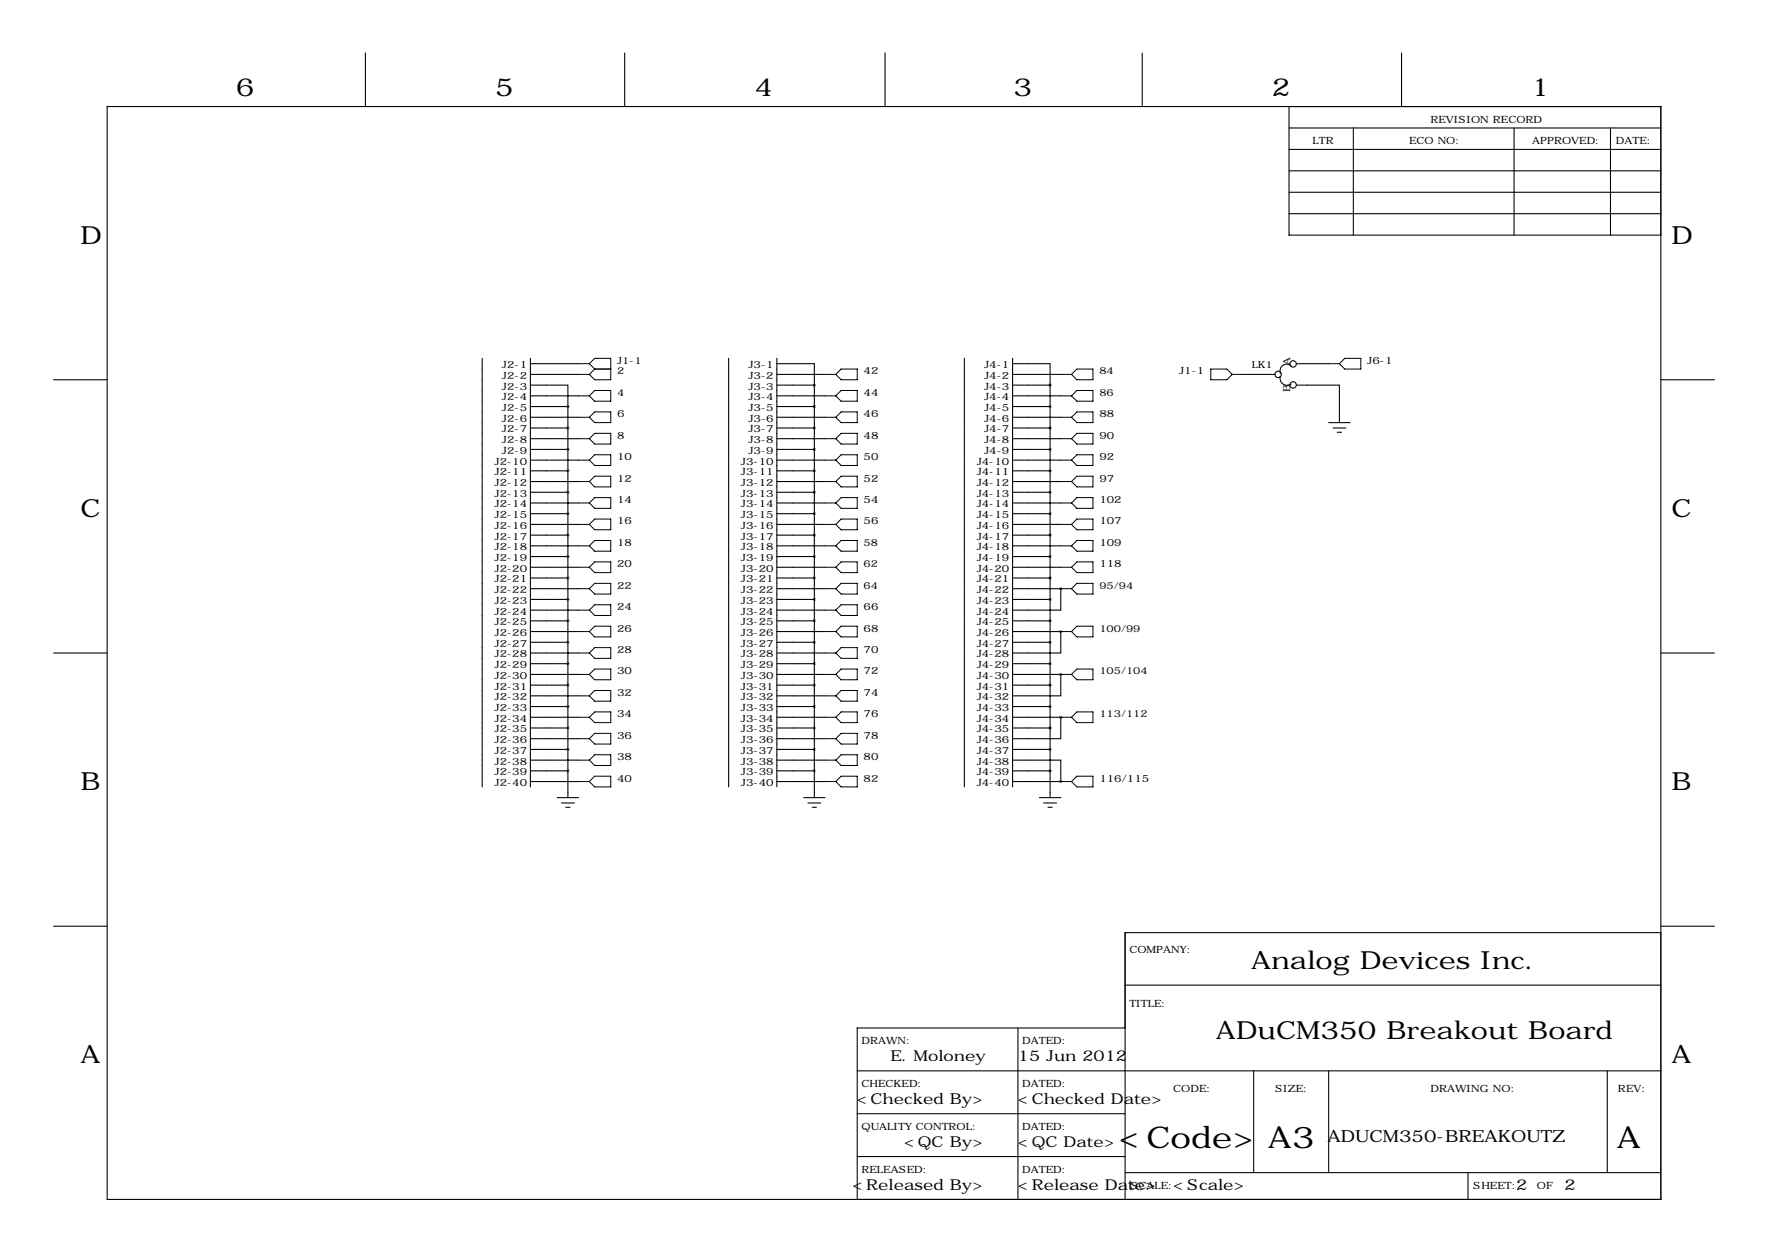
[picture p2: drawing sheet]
<svg xmlns="http://www.w3.org/2000/svg" width="419mm" height="297mm" viewBox="0 0 419 297" stroke-linecap="round" stroke-linejoin="round" font-family="sans-serif">
<g fill="none" stroke="#000" stroke-width=".25">
<path d="M86.6 12.6v12.7M148.1 12.6v12.7M209.8 12.6v12.7M270.8 12.6v12.7M332.2 12.6v12.7M25.4 25.3h368.3v259h-368.3zM305.6 30.3h88.1M305.6 35.4h88.1M305.6 25.3v30.4h88.1M320.8 30.3v25.4M358.9 30.3v25.4M381.8 30.3v25.4"/>
<path d="M305.6 40.5h88.1M305.6 45.6h88.1M305.6 50.7h88.1M12.7 90h12.7M114.3 84.9v101.6M125.7 91.3h8.9v5.1M125.7 84.9v101.6M125.7 86.2h11.5M125.7 88.8h11.5M125.7 93.8h11.5M125.7 96.4h8.9M125.7 98.9h11.5"/>
<path d="M134.6 96.4v92.7M172.7 84.9v101.6M184.1 86.2h8.9v5.1M184.1 88.8h11.5M184.1 91.3h8.9M184.1 93.8h11.5M184.1 96.4h8.9M184.1 98.9h11.5M184.1 84.9v101.6M193 91.3v97.8M228.6 84.9v101.6M240 86.2h8.9v5.1"/>
<path d="M240 88.8h11.5M240 91.3h8.9M240 93.8h11.5M240 96.4h8.9M240 98.9h11.5M240 84.9v101.6M248.9 91.3v97.8M294.6 88.8h7.7M303.5 89.2a1.68 1.68 0 0 0 .6 1.8 1.68 1.68 0 0 0 1.9 .1M306.1 86.8a1.57 1.57 0 0 0-2-.2 1.57 1.57 0 0 0-.5 1.9M307.3 91.3h10.2v8.9M307.3 86.2h7.7"/>
<path d="M393.7 90h12.7M125.7 101.5h8.9M125.7 104h11.5M125.7 106.5h8.9M125.7 109.1h11.5M125.7 111.6h8.9M125.7 114.2h11.5M125.7 116.7h8.9M125.7 119.2h11.5M184.1 101.5h8.9M184.1 104h11.5M184.1 106.5h8.9"/>
<path d="M184.1 109.1h11.5M184.1 111.6h8.9M184.1 114.2h11.5M184.1 116.7h8.9M184.1 119.2h11.5M240 101.5h8.9M240 104h11.5M240 106.5h8.9M240 109.1h11.5M240 111.6h8.9M240 114.2h11.5M240 116.7h8.9"/>
<path d="M240 119.2h11.5M315 100.2h5M316 101.5h3M317 102.5h1M125.7 121.8h8.9M125.7 124.3h11.5M125.7 126.9h8.9M125.7 129.4h11.5M125.7 131.9h8.9M125.7 134.5h11.5M125.7 137h8.9M125.7 139.6h11.5"/>
<path d="M184.1 121.8h8.9M184.1 124.3h11.5M184.1 126.9h8.9M184.1 129.4h11.5M184.1 131.9h8.9M184.1 134.5h11.5M184.1 137h8.9M184.1 139.6h11.5M240 139.6h11.5M240 121.8h8.9M240 124.3h11.5M240 126.9h8.9"/>
<path d="M240 129.4h11.5M240 131.9h8.9M240 134.5h11.5M240 137h8.9M251.5 139.6h.1M251.5 139.6v5h-11.5M12.7 154.8h12.7M125.7 154.8h11.5M125.7 142.1h8.9M125.7 144.6h11.5M125.7 147.2h8.9M125.7 149.7h11.5"/>
<path d="M125.7 152.3h8.9M125.7 157.3h8.9M125.7 159.9h11.5M184.1 154.8h11.5M184.1 142.1h8.9M184.1 144.6h11.5M184.1 147.2h8.9M184.1 149.7h11.5M184.1 152.3h8.9M184.1 157.3h8.9M184.1 159.9h11.5M240 142.1h8.9"/>
<path d="M240 147.2h8.9M240 149.7h11.5M240 152.3h8.9M240 157.3h8.9M240 159.9h11.5M251.5 159.9h.1M251.5 159.9v5.1h-11.5M251.5 149.7h.1M251.5 149.7v5.1h-11.5M393.7 154.8h12.7M125.7 162.4h8.9M125.7 165h11.5"/>
<path d="M125.7 167.5h8.9M125.7 170h11.5M125.7 172.6h8.9M125.7 175.1h11.5M125.7 177.7h8.9M184.1 162.4h8.9M184.1 165h11.5M184.1 167.5h8.9M184.1 170h11.5M184.1 172.6h8.9M184.1 175.1h11.5M184.1 177.7h8.9"/>
<path d="M240 162.4h8.9M240 167.5h8.9M240 170h11.5M240 172.6h8.9M240 177.7h8.9M251.5 170h.1M251.5 170v5.1h-11.5M125.7 180.2h11.5M125.7 182.7h8.9M125.7 185.3h11.5M132.1 189.1h5.1M133.1 190.4h3"/>
<path d="M134.1 191.4h1M184.1 180.2h11.5M184.1 182.7h8.9M184.1 185.3h11.5M190.5 189.1h5.1M191.5 190.4h3.1M192.5 191.4h1M240 180.2h11.5v5.1M240 182.7h8.9M240 185.3h11.5M246.4 189.1h5.1M247.4 190.4h3"/>
<path d="M248.4 191.4h1M251.5 185.3h.1M12.7 219.6h12.7M393.7 219.6h12.7M266.7 233.5h127M393.7 221.1h-127v63.2M203.2 253.9h190.5M241.3 243.7v40.6M266.7 243.7h-63.5v40.6M297.2 253.9v24.1M315 253.9v24.1M381 253.9v24.1"/>
<path d="M203.2 264h63.5M203.2 274.2h63.5M266.7 278h127M348 278v6.3"/>
<circle cx="303" cy="88.8" r=".76"/>
<circle cx="306.5" cy="91.2" r=".76"/>
<circle cx="306.5" cy="86.3" r=".76"/>
</g>
<g fill="none" stroke="#000" stroke-width=".24">
<path d="M137.2 98.9h2.5M137.2 88.8h2.5M137.2 93.8h2.5M137.2 86.2h2.5M139.7 86.2l1.3-1.3h3.8v5.1h-3.8l-1.3-1.2M139.7 93.8l1.3-1.2h3.8v2.5h-3.8zM139.7 86.2l1.3 1.3M141 97.6h3.8v2.6h-3.8l-1.3-1.3zM141 87.5h3.8M141 87.5l-1.3 1.3M195.6 98.9h2.5M195.6 88.8h2.5"/>
<path d="M195.6 93.8h2.5M198.1 88.8l1.3-1.3h3.8v2.5h-3.8zM198.1 93.8l1.3-1.2h3.8v2.5h-3.8zM199.4 97.6h3.8v2.6h-3.8l-1.3-1.3zM251.5 98.9h2.5M251.5 88.8h2.5M251.5 93.8h2.5M255.3 97.6h3.8v2.6h-3.8l-1.3-1.3zM255.3 87.5h3.8v2.5h-3.8l-1.3-1.2zM255.3 92.6h3.8v2.5h-3.8l-1.3-1.3zM287 87.5h3.8l1.3 1.3-1.3 1.2h-3.8zM292.1 88.8h2.5"/>
<path d="M315 86.2h2.5M318.8 84.9h3.8v2.6h-3.8l-1.3-1.3zM137.2 104h2.5M137.2 109.1h2.5M137.2 114.2h2.5M137.2 119.2h2.5M139.7 104l1.3-1.3h3.8v2.6h-3.8zM139.7 114.2l1.3-1.3h3.8v2.5h-3.8zM139.7 119.2l1.3-1.2h3.8v2.5h-3.8zM141 107.8h3.8v2.5h-3.8l-1.3-1.2zM195.6 104h2.5M195.6 109.1h2.5"/>
<path d="M195.6 114.2h2.5M195.6 119.2h2.5M198.1 104l1.3-1.3h3.8v2.6h-3.8zM198.1 114.2l1.3-1.3h3.8v2.5h-3.8zM198.1 119.2l1.3-1.2h3.8v2.5h-3.8zM199.4 107.8h3.8v2.5h-3.8l-1.3-1.2zM251.5 104h2.5M251.5 109.1h2.5M251.5 114.2h2.5M251.5 119.2h2.5M255.3 102.7h3.8v2.6h-3.8l-1.3-1.3zM255.3 107.8h3.8v2.5h-3.8l-1.3-1.2z"/>
<path d="M255.3 112.9h3.8v2.5h-3.8l-1.3-1.2zM255.3 118h3.8v2.5h-3.8l-1.3-1.3zM137.2 124.3h2.5M137.2 129.4h2.5M137.2 134.5h2.5M137.2 139.6h2.5M139.7 124.3l1.3-1.3h3.8v2.6h-3.8zM139.7 129.4l1.3-1.3h3.8v2.6h-3.8zM139.7 134.5l1.3-1.3h3.8v2.5h-3.8zM139.7 139.6l1.3-1.3h3.8v2.5h-3.8zM195.6 124.3h2.5M195.6 129.4h2.5"/>
<path d="M195.6 134.5h2.5M195.6 139.6h2.5M198.1 124.3l1.3-1.3h3.8v2.6h-3.8zM198.1 129.4l1.3-1.3h3.8v2.6h-3.8zM198.1 134.5l1.3-1.3h3.8v2.5h-3.8zM198.1 139.6l1.3-1.3h3.8v2.5h-3.8zM251.5 124.3h2.5M251.5 129.4h2.5M251.5 134.5h2.5M251.5 139.6h2.5M255.3 123h3.8v2.6h-3.8l-1.3-1.3zM255.3 128.1h3.8v2.6h-3.8l-1.3-1.3z"/>
<path d="M255.3 133.2h3.8v2.5h-3.8l-1.3-1.2zM255.3 138.3h3.8v2.5h-3.8l-1.3-1.2zM137.2 144.6h2.5M137.2 149.7h2.5M137.2 154.8h2.5M137.2 159.9h2.5M139.7 144.6l1.3-1.2h3.8v2.5h-3.8zM139.7 149.7l1.3-1.3h3.8v2.6h-3.8zM139.7 154.8l1.3-1.3h3.8v2.6h-3.8zM139.7 159.9l1.3-1.3h3.8v2.5h-3.8zM195.6 144.6h2.5M195.6 149.7h2.5"/>
<path d="M195.6 154.8h2.5M195.6 159.9h2.5M198.1 144.6l1.3-1.2h3.8v2.5h-3.8zM198.1 149.7l1.3-1.3h3.8v2.6h-3.8zM198.1 154.8l1.3-1.3h3.8v2.6h-3.8zM198.1 159.9l1.3-1.3h3.8v2.5h-3.8zM251.5 149.7h2.5M251.5 159.9h2.5M255.3 148.4h3.8v2.6h-3.8l-1.3-1.3zM255.3 158.6h3.8v2.5h-3.8l-1.3-1.2zM137.2 165h2.5M137.2 170h2.5"/>
<path d="M137.2 175.1h2.5M139.7 165l1.3-1.3h3.8v2.5h-3.8zM139.7 170l1.3-1.2h3.8v2.5h-3.8zM139.7 175.1l1.3-1.3h3.8v2.6h-3.8zM195.6 165h2.5M195.6 170h2.5M195.6 175.1h2.5M198.1 165l1.3-1.3h3.8v2.5h-3.8zM198.1 170l1.3-1.2h3.8v2.5h-3.8zM198.1 175.1l1.3-1.3h3.8v2.6h-3.8zM251.5 170h2.5M255.3 168.8h3.8v2.5h-3.8l-1.3-1.3z"/>
<path d="M137.2 180.2h2.5M137.2 185.3h2.5M139.7 180.2l1.3-1.3h3.8v2.6h-3.8zM139.7 185.3l1.3-1.3h3.8v2.5h-3.8zM195.6 180.2h2.5M195.6 185.3h2.5M198.1 180.2l1.3-1.3h3.8v2.6h-3.8zM198.1 185.3l1.3-1.3h3.8v2.5h-3.8zM251.5 185.3h2.5M255.3 184h3.8v2.5h-3.8l-1.3-1.2z"/>
</g>
<path d="M193 91.3a.05 .05 0 0 0 .1 0 .05 .05 0 0 0-.1 0zM193 96.4a.05 .05 0 0 0 .1 0 .05 .05 0 0 0-.1 0zM193 101.5a.05 .05 0 0 0 .1 0 .05 .05 0 0 0-.1 0zM193 106.5a.05 .05 0 0 0 .1 0 .05 .05 0 0 0-.1 0zM193 111.6a.05 .05 0 0 0 .1 0 .05 .05 0 0 0-.1 0zM193 116.7a.05 .05 0 0 0 .1 0 .05 .05 0 0 0-.1 0zM193 121.8a.05 .05 0 0 0 .1 0 .05 .05 0 0 0-.1 0zM193 126.9a.05 .05 0 0 0 .1 0 .05 .05 0 0 0-.1 0zM193 131.9a.05 .05 0 0 0 .1 0 .05 .05 0 0 0-.1 0zM193 137a.05 .05 0 0 0 .1 0 .05 .05 0 0 0-.1 0zM193 142.1a.05 .05 0 0 0 .1 0 .05 .05 0 0 0-.1 0zM193 147.2a.05 .05 0 0 0 .1 0 .05 .05 0 0 0-.1 0zM193 152.3a.05 .05 0 0 0 .1 0 .05 .05 0 0 0-.1 0zM193 157.3a.05 .05 0 0 0 .1 0 .05 .05 0 0 0-.1 0zM193 162.4a.05 .05 0 0 0 .1 0 .05 .05 0 0 0-.1 0zM193 167.5a.05 .05 0 0 0 .1 0 .05 .05 0 0 0-.1 0zM193 172.6a.05 .05 0 0 0 .1 0 .05 .05 0 0 0-.1 0zM193 177.7a.05 .05 0 0 0 .1 0 .05 .05 0 0 0-.1 0zM193 182.7a.05 .05 0 0 0 .1 0 .05 .05 0 0 0-.1 0zM251.4 139.6a.05 .05 0 0 0 .1 0 .05 .05 0 0 0-.1 0zM251.4 185.3a.05 .05 0 0 0 .1 0 .05 .05 0 0 0-.1 0zM251.4 170a.05 .05 0 0 0 .1 0 .05 .05 0 0 0-.1 0zM251.4 159.9a.05 .05 0 0 0 .1 0 .05 .05 0 0 0-.1 0zM251.4 149.7a.05 .05 0 0 0 .1 0 .05 .05 0 0 0-.1 0z" fill="#000" stroke="#000" stroke-width=".63"/>
<g font-size="7.1">
<text x="265.2" y="272.2">&lt;Code&gt;</text>
<text x="300.6" y="272.2">A3</text>
<text x="383.2" y="272.2">A</text>
</g>
<g font-size="5.9">
<text x="55.9" y="22.7">6</text>
<text x="117.3" y="22.7">5</text>
<text x="178.8" y="22.7">4</text>
<text x="240.3" y="22.7">3</text>
<text x="301.5" y="22.7">2</text>
<text x="363" y="22.7">1</text>
<text x="19" y="57.8">D</text>
<text x="396.2" y="57.8">D</text>
<text x="19" y="122.5">C</text>
<text x="396.2" y="122.5">C</text>
<text x="19" y="187.3">B</text>
<text x="396.2" y="187.3">B</text>
<text x="296.6" y="229.8">Analog Devices Inc.</text>
<text x="288.2" y="246.3">ADuCM350 Breakout Board</text>
<text x="19" y="252.1">A</text>
<text x="396.2" y="252.1">A</text>
</g>
<text font-size="4" x="314.7" y="270.8">ADUCM350-BREAKOUTZ</text>
<g font-size="3.6">
<text x="211.1" y="251.6">E. Moloney</text>
<text x="241.3" y="251.6">15 Jun 2012</text>
<text x="203.1" y="261.8">&lt;Checked By&gt;</text>
<text x="241.3" y="261.8">&lt;Checked Date&gt;</text>
<text x="214.3" y="271.9">&lt;QC By&gt;</text>
<text x="241.3" y="271.9">&lt;QC Date&gt;</text>
<text x="202.1" y="282.1">&lt;Released By&gt;</text>
<text x="241.3" y="282.1">&lt;Release Date&gt;</text>
<text x="278.1" y="282.1">&lt;Scale&gt;</text>
<text x="359.4" y="282.1">2</text>
<text x="370.8" y="282.1">2</text>
</g>
<g font-size="2.4">
<text x="339.1" y="29.1">REVISION RECORD</text>
<text x="311.1" y="34.1">LTR</text>
<text x="334" y="34.1">ECO NO:</text>
<text x="363.2" y="34.1">APPROVED:</text>
<text x="383" y="34.1">DATE:</text>
<text x="119" y="87.3">J2-1</text>
<text x="119" y="89.8">J2-2</text>
<text x="177.4" y="87.3">J3-1</text>
<text x="177.4" y="89.8">J3-2</text>
<text x="204.7" y="88.8">42</text>
<text x="233.3" y="87.3">J4-1</text>
<text x="233.3" y="89.8">J4-2</text>
<text x="279.5" y="88.8">J1-1</text>
<text x="324.1" y="86.2">J6-1</text>
<text x="119" y="92.3">J2-3</text>
<text x="119" y="94.9">J2-4</text>
<text x="177.4" y="92.3">J3-3</text>
<text x="177.4" y="94.9">J3-4</text>
<text x="204.7" y="93.8">44</text>
<text x="233.3" y="92.3">J4-3</text>
<text x="233.3" y="94.9">J4-4</text>
<text x="119" y="97.4">J2-5</text>
<text x="119" y="100">J2-6</text>
<text x="146.3" y="98.9">6</text>
<text x="177.4" y="97.4">J3-5</text>
<text x="177.4" y="100">J3-6</text>
<text x="204.7" y="98.9">46</text>
<text x="233.3" y="97.4">J4-5</text>
<text x="233.3" y="100">J4-6</text>
<text x="260.6" y="98.9">88</text>
<text x="119" y="102.5">J2-7</text>
<text x="119" y="105">J2-8</text>
<text x="119" y="107.6">J2-9</text>
<text x="146.3" y="104">8</text>
<text x="177.4" y="102.5">J3-7</text>
<text x="177.4" y="105">J3-8</text>
<text x="177.4" y="107.6">J3-9</text>
<text x="204.7" y="104">48</text>
<text x="233.3" y="102.5">J4-7</text>
<text x="233.3" y="105">J4-8</text>
<text x="233.3" y="107.6">J4-9</text>
<text x="260.6" y="104">90</text>
<text x="117.2" y="110.1">J2-10</text>
<text x="117.2" y="112.7">J2-11</text>
<text x="146.3" y="109.1">10</text>
<text x="175.6" y="110.1">J3-10</text>
<text x="175.6" y="112.7">J3-11</text>
<text x="204.7" y="109.1">50</text>
<text x="231.5" y="110.1">J4-10</text>
<text x="231.5" y="112.7">J4-11</text>
<text x="260.6" y="109.1">92</text>
<text x="117.2" y="115.2">J2-12</text>
<text x="117.2" y="117.7">J2-13</text>
<text x="146.3" y="114.2">12</text>
<text x="146.3" y="119.2">14</text>
<text x="175.6" y="115.2">J3-12</text>
<text x="175.6" y="117.7">J3-13</text>
<text x="204.7" y="114.2">52</text>
<text x="204.7" y="119.2">54</text>
<text x="231.5" y="115.2">J4-12</text>
<text x="231.5" y="117.7">J4-13</text>
<text x="260.6" y="114.2">97</text>
<text x="260.6" y="119.2">102</text>
<text x="117.2" y="120.3">J2-14</text>
<text x="117.2" y="122.8">J2-15</text>
<text x="117.2" y="125.4">J2-16</text>
<text x="146.3" y="124.3">16</text>
<text x="175.6" y="120.3">J3-14</text>
<text x="175.6" y="122.8">J3-15</text>
<text x="175.6" y="125.4">J3-16</text>
<text x="204.7" y="124.3">56</text>
<text x="231.5" y="120.3">J4-14</text>
<text x="231.5" y="122.8">J4-15</text>
<text x="231.5" y="125.4">J4-16</text>
<text x="260.6" y="124.3">107</text>
<text x="117.2" y="127.9">J2-17</text>
<text x="117.2" y="130.4">J2-18</text>
<text x="146.3" y="129.4">18</text>
<text x="175.6" y="127.9">J3-17</text>
<text x="175.6" y="130.4">J3-18</text>
<text x="231.5" y="127.9">J4-17</text>
<text x="231.5" y="130.4">J4-18</text>
<text x="260.6" y="129.4">109</text>
<text x="117.2" y="133">J2-19</text>
<text x="117.2" y="135.5">J2-20</text>
<text x="146.3" y="134.5">20</text>
<text x="175.6" y="133">J3-19</text>
<text x="175.6" y="135.5">J3-20</text>
<text x="231.5" y="133">J4-19</text>
<text x="231.5" y="135.5">J4-20</text>
<text x="260.6" y="134.5">118</text>
<text x="117.2" y="138.1">J2-21</text>
<text x="117.2" y="140.6">J2-22</text>
<text x="117.2" y="143.1">J2-23</text>
<text x="146.3" y="139.6">22</text>
<text x="175.6" y="138.1">J3-21</text>
<text x="175.6" y="140.6">J3-22</text>
<text x="175.6" y="143.1">J3-23</text>
<text x="231.5" y="138.1">J4-21</text>
<text x="231.5" y="140.6">J4-22</text>
<text x="231.5" y="143.1">J4-23</text>
<text x="117.2" y="145.7">J2-24</text>
<text x="117.2" y="148.2">J2-25</text>
<text x="146.3" y="144.6">24</text>
<text x="146.3" y="149.7">26</text>
<text x="175.6" y="145.7">J3-24</text>
<text x="175.6" y="148.2">J3-25</text>
<text x="204.7" y="144.6">66</text>
<text x="204.7" y="149.7">68</text>
<text x="231.5" y="145.7">J4-24</text>
<text x="231.5" y="148.2">J4-25</text>
<text x="117.2" y="150.8">J2-26</text>
<text x="117.2" y="153.3">J2-27</text>
<text x="117.2" y="155.8">J2-28</text>
<text x="146.3" y="154.8">28</text>
<text x="175.6" y="150.8">J3-26</text>
<text x="175.6" y="153.3">J3-27</text>
<text x="175.6" y="155.8">J3-28</text>
<text x="204.7" y="154.8">70</text>
<text x="231.5" y="150.8">J4-26</text>
<text x="231.5" y="153.3">J4-27</text>
<text x="231.5" y="155.8">J4-28</text>
<text x="117.2" y="158.4">J2-29</text>
<text x="117.2" y="160.9">J2-30</text>
<text x="146.3" y="159.9">30</text>
<text x="175.6" y="158.4">J3-29</text>
<text x="175.6" y="160.9">J3-30</text>
<text x="204.7" y="159.9">72</text>
<text x="231.5" y="158.4">J4-29</text>
<text x="231.5" y="160.9">J4-30</text>
<text x="117.2" y="163.5">J2-31</text>
<text x="117.2" y="166">J2-32</text>
<text x="146.3" y="165">32</text>
<text x="175.6" y="163.5">J3-31</text>
<text x="175.6" y="166">J3-32</text>
<text x="204.7" y="165">74</text>
<text x="231.5" y="163.5">J4-31</text>
<text x="231.5" y="166">J4-32</text>
<text x="117.2" y="168.5">J2-33</text>
<text x="117.2" y="171.1">J2-34</text>
<text x="117.2" y="173.6">J2-35</text>
<text x="146.3" y="170">34</text>
<text x="175.6" y="168.5">J3-33</text>
<text x="175.6" y="171.1">J3-34</text>
<text x="175.6" y="173.6">J3-35</text>
<text x="204.7" y="170">76</text>
<text x="231.5" y="168.5">J4-33</text>
<text x="231.5" y="171.1">J4-34</text>
<text x="231.5" y="173.6">J4-35</text>
<text x="117.2" y="176.2">J2-36</text>
<text x="117.2" y="178.7">J2-37</text>
<text x="146.3" y="175.1">36</text>
<text x="175.6" y="176.2">J3-36</text>
<text x="175.6" y="178.7">J3-37</text>
<text x="204.7" y="175.1">78</text>
<text x="231.5" y="176.2">J4-36</text>
<text x="231.5" y="178.7">J4-37</text>
<text x="117.2" y="181.2">J2-38</text>
<text x="117.2" y="183.8">J2-39</text>
<text x="146.3" y="180.2">38</text>
<text x="146.3" y="185.3">40</text>
<text x="175.6" y="181.2">J3-38</text>
<text x="175.6" y="183.8">J3-39</text>
<text x="204.7" y="180.2">80</text>
<text x="204.7" y="185.3">82</text>
<text x="231.5" y="181.2">J4-38</text>
<text x="231.5" y="183.8">J4-39</text>
<text x="260.6" y="185.3">116/115</text>
<text x="117.2" y="186.3">J2-40</text>
<text x="175.6" y="186.3">J3-40</text>
<text x="231.5" y="186.3">J4-40</text>
<text x="267.7" y="225.9">COMPANY:</text>
<text x="267.7" y="238.6">TITLE:</text>
<text x="204.2" y="247.5">DRAWN:</text>
<text x="242.3" y="247.5">DATED:</text>
<text x="204.2" y="257.7">CHECKED:</text>
<text x="242.3" y="257.7">DATED:</text>
<text x="278.1" y="258.9">CODE:</text>
<text x="302.3" y="258.9">SIZE:</text>
<text x="339.1" y="258.9">DRAWING NO:</text>
<text x="383.5" y="258.9">REV:</text>
<text x="204.2" y="267.8">QUALITY CONTROL:</text>
<text x="242.3" y="267.8">DATED:</text>
<text x="204.2" y="278">RELEASED:</text>
<text x="242.3" y="278">DATED:</text>
<text x="268" y="281.8">SCALE:</text>
<text x="349.2" y="281.8">SHEET:</text>
<text x="364.3" y="281.8">OF</text>
</g>
<g font-size="2.3">
<text x="146.3" y="88.8">2</text>
<text x="146.3" y="86.2">J1-1</text>
<text x="260.6" y="88.8">84</text>
<text x="296.7" y="87.2">LK1</text>
<text x="305.8" y="86.6" transform="rotate(-90 305.8 86.6)">A</text>
<text x="146.3" y="93.8">4</text>
<text x="260.6" y="93.8">86</text>
<text x="305.8" y="93" transform="rotate(-90 305.8 93)">B</text>
<text x="204.7" y="129.4">58</text>
<text x="204.7" y="134.5">62</text>
<text x="204.7" y="139.6">64</text>
<text x="260.6" y="139.6">95/94</text>
<text x="260.6" y="149.7">100/99</text>
<text x="260.6" y="159.9">105/104</text>
<text x="260.6" y="170">113/112</text>
</g>
</svg>
